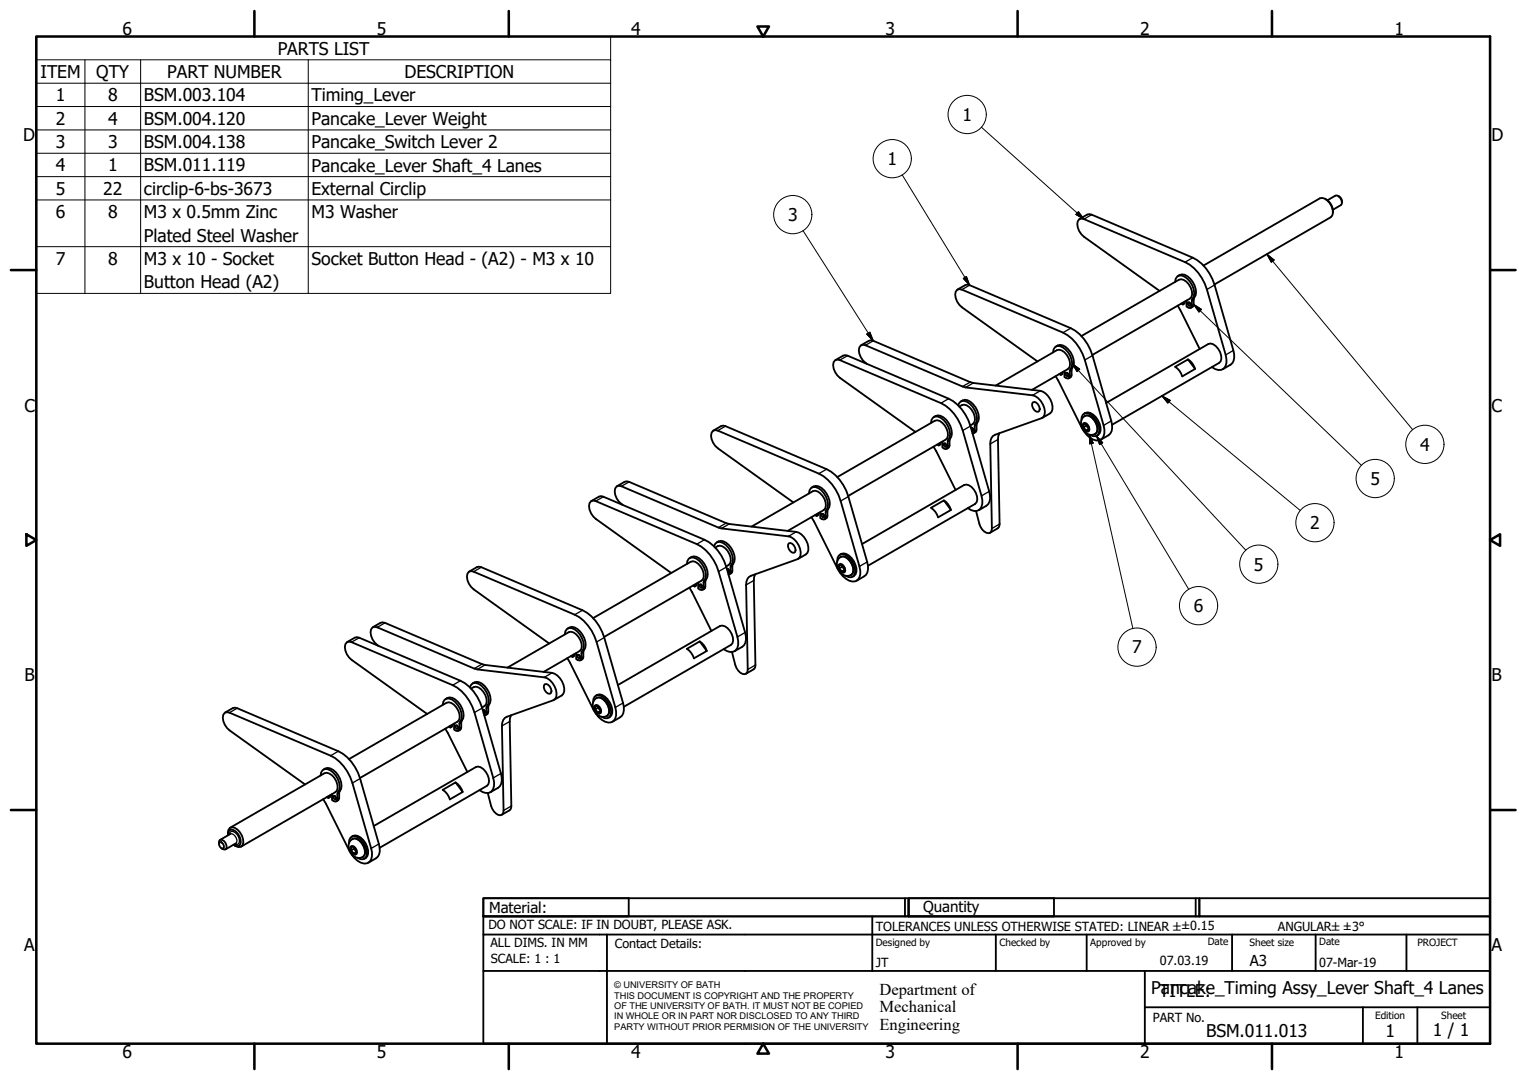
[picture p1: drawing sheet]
<svg xmlns="http://www.w3.org/2000/svg" width="420mm" height="297mm" viewBox="0 0 420 297" stroke-linecap="round" stroke-linejoin="round" font-family="sans-serif">
<!-- layer: Visible (ISO) -->
<g fill="none" stroke="#000" stroke-width=".51">
<path d="M364.7 54.7a4 4 0 0 1 2.1 3.7M365.3 55.1l2.1-1.3a1.73 1.73 0 0 1 1.5 2.6l-2.1 1.3M368.2 53.9a1.69 1.69 0 0 1 1.1 1.8M263.4 79.6l2.2-1.2 .5-.1 .7 .1 27.8 11.9a12.1 12.1 0 0 1 6 7.5l5.2 18a3.6 3.6 0 0 1-.8 3.9l-2.1 1.2M297 60.2l2.1-1.2h1.3l27.8 11.9a12.1 12.1 0 0 1 6 7.5l5.2 18a3.6 3.6 0 0 1-.8 3.9l-2.1 1.2M323.3 77.5a1.59 1.59 0 0 1 .9-1.6 1.59 1.59 0 0 1 1.8 .2 5.4 5.4 0 0 1 2.5 5.4 2.67 2.67 0 0 0-.6 2.5l-.1 .5-.4 .2-.9-.4v-1.6M324.1 75.9a2.29 2.29 0 0 1 3.4 .8 4.4 4.4 0 0 1 .9 5.7v1.7l-.7 .6M331.2 73l32-18.4a2.41 2.41 0 0 1 2.7 1.2 3.7 3.7 0 0 1 .7 3.5l-.5 .5-31.9 18.4M229.9 99l2.1-1.2 .5-.1 .7 .1 27.8 11.9a12.1 12.1 0 0 1 6 7.5l5.2 18a3.5 3.5 0 0 1-.8 3.9l-2.1 1.2M236.9 95l2.2-1.3 .5-.1 .7 .1 27.5 11.6 18.4 2.2a4.7 4.7 0 0 1 3.1 5.8l-2.5 1.6M285.5 99.4l-20.8-14.9a4.4 4.4 0 0 1-1.7-4.3l.4-.5 .5-.2 .8 .2 27.8 11.8a12.1 12.1 0 0 1 6 7.5l5.2 18a3.2 3.2 0 0 1-1.2 4.1 5.1 5.1 0 0 1-4.9-3.5l-7.2-14.1M289.8 96.9a1.59 1.59 0 0 1 .8-1.6 1.59 1.59 0 0 1 1.8 .2 5.4 5.4 0 0 1 2.5 5.4 2.83 2.83 0 0 0-.6 2.5l-.1 .5-.3 .2-1-.4v-1.6"/>
<path d="M290.5 95.3a2.27 2.27 0 0 1 3.4 .7 4.4 4.4 0 0 1 1 5.8l-.1 1.7-.7 .6M297.6 92.4l26.8-15.5a2.41 2.41 0 0 1 2.7 1.3 3.6 3.6 0 0 1 .7 3.5l-.4 .4-26.8 15.5M319.1 80l-20.8-14.9a4.4 4.4 0 0 1-1.8-4.2l.4-.6 .6-.2 .8 .2 27.8 11.8a12 12 0 0 1 6 7.5l5.1 18a3.2 3.2 0 0 1-1.1 4.1l-.8 .1-1.8-.8M324 84.1l6.1 11.9M325 83.5l.5 .2M326 83v.5l-.5 .2v-.5M326.9 98.9a4.7 4.7 0 0 1 1.9 2.6M326.9 83.1l.6 .4v.6l-.6-.3zM327.3 83.2l.3 .6M196.3 118.4l2.1-1.2 .6-.1 .6 .1 27.8 11.8a12.1 12.1 0 0 1 6 7.6l5.2 18a3.5 3.5 0 0 1-.8 3.9l-2.1 1.2M238.5 100.1a4.4 4.4 0 0 1-2-4.5l.3-.6 .6-.2 .7 .2 27.6 11.6 18.4 2.1a4.9 4.9 0 0 1 3.3 5.3l-.3 .7-.5 .3-12.8 4.6a2.35 2.35 0 0 0-1.3 2.5l.4 23.3-.4 1.1a1.75 1.75 0 0 1-2.2-.9l-.8-1.5-.9-3.5M251.9 118.8l-20.8-14.9a4.5 4.5 0 0 1-1.7-4.3l.4-.5 .6-.2 .7 .1 27.8 11.9a12.1 12.1 0 0 1 6 7.5l5.2 18a3.2 3.2 0 0 1-1.2 4.1l-.8 .1-1.8-.9"/>
<path d="M256.2 116.3a1.61 1.61 0 0 1 .8-1.6 1.61 1.61 0 0 1 1.8 .2 5.4 5.4 0 0 1 2.5 5.4 2.78 2.78 0 0 0-.5 2.5l-.2 .5-.3 .2-1-.4v-1.6M256.9 114.7a1.96 1.96 0 0 1 2.7 .1 5.4 5.4 0 0 1 2.2 5.2 2.63 2.63 0 0 0-.5 2.5l-.1 .4-.7 .6M263.7 111.5a1.52 1.52 0 0 1 2.3-1 5.5 5.5 0 0 1 2.7 5.5 3.5 3.5 0 0 0-.6 2.9l-.5 .3M264 111.8a1.84 1.84 0 0 1 2.7 .2 4.2 4.2 0 0 1 1.4 4.2l-1.1 .8M264.4 110.4a1.93 1.93 0 0 1 2.6 .1 4.8 4.8 0 0 1 1.7 6.4l-.1 1.7-.7 .6M267.1 117.6l.7 .3 .1 .5-.2 .2h-.3M267.5 117.7l.4 .6M274 106.1l16.8-9.8a2.43 2.43 0 0 1 2.7 1.3 3.7 3.7 0 0 1 .7 3.5l-.4 .4-9.9 5.7M275 119.2l-.4 1.7 .4 23.2-.2 .9-.3 .3-2.1 1.2M284.2 110.6a1.77 1.77 0 0 1 1.8 2.4l-.4 .3a1.85 1.85 0 0 1-1.4-2.7zM291.4 102.9l.5 .2M292.4 102.3v.6l-.5 .2v-.5"/>
<path d="M293.3 102.5l.6 .4v.6l-.6-.3zM293.7 102.6l.3 .6M297.5 115.6l.1-.9a1.45 1.45 0 0 1 2.4-.8 5 5 0 0 1 2.3 5.2 1.53 1.53 0 0 1-2.5 .5M298 114.8a1.64 1.64 0 0 1 2.5 .1 4 4 0 0 1 1.3 4 2.32 2.32 0 0 1-3.9-.9 2.75 2.75 0 0 1 .1-3.2zM298.2 116.6h.7l.7 .9v.9h-.8l-.7-.9zM298.3 113.8a1.9 1.9 0 0 1 2.5 .2 4.8 4.8 0 0 1 1.8 5.2l-.8 .7M298.9 117.1l.7 .9-.8 .4M298.9 117.1l-.8 .4M298.9 116.6v.5M304.4 110.8l28.1-16.2a2.34 2.34 0 0 1 2.7 1.3 3.7 3.7 0 0 1 .7 3.5l-.5 .4-29.4 17M323.3 100.9l3.6-2 1.9 2.6-3.5 2a4.6 4.6 0 0 0-2-2.6zM162.7 137.8l2.1-1.2 .6-.2 .6 .2 27.8 11.8a12 12 0 0 1 6.1 7.6l5.1 18a3.6 3.6 0 0 1-.8 3.9l-2.1 1.2"/>
<path d="M169.8 133.7l2.1-1.2h1.2l27.5 11.6 18.5 2.2a4.7 4.7 0 0 1 3.1 5.7l-2.6 1.7M171.3 138.9a4.4 4.4 0 0 1-2-4.6l.4-.5 .6-.2 .7 .1 26.7 11.4 19.2 2.4a4.8 4.8 0 0 1 3.3 5.3l-.3 .6-.5 .4-12.8 4.6a2.42 2.42 0 0 0-1.3 2.5l.4 23.2v.7l-.4 .4a1.74 1.74 0 0 1-2.2-.8l-.8-1.5-.9-3.6M218.3 138.2l-20.8-14.9a4.4 4.4 0 0 1-1.7-4.3l.4-.5 .6-.2 .7 .1 27.8 11.9a12.1 12.1 0 0 1 6 7.5l5.2 18a3.2 3.2 0 0 1-1.1 4.1 5.2 5.2 0 0 1-5-3.5l-7.1-14.2M222.6 135.7a1.6 1.6 0 0 1 .8-1.6 1.6 1.6 0 0 1 1.8 .2 4.8 4.8 0 0 1 2 6.6v1.3l-.1 .5-.4 .2-1-.4v-1.6M223.4 134.1a1.96 1.96 0 0 1 2.6 .1 5.5 5.5 0 0 1 2.2 5.2 2.68 2.68 0 0 0-.5 2.5l-.1 .4-.7 .5M230.4 131.2l26.8-15.5a2.35 2.35 0 0 1 2.7 1.3 3.7 3.7 0 0 1 .7 3.5l-.4 .4-26.8 15.5M256.2 139.7l3.5-2.1 2 2.7-3.6 2a4.7 4.7 0 0 0-1.9-2.6zM256.9 122.9l6 11.9M257.9 122.3l.4 .2M258.8 121.7v.5l-.5 .3v-.5M259.7 137.6a4.7 4.7 0 0 1 2 2.7M259.7 121.9l.6 .3v.7l-.6-.3z"/>
<path d="M260.1 122l.3 .6M129.1 157.2l2.1-1.2h1.2l27.9 11.8a12.1 12.1 0 0 1 6 7.6l5.1 17.9a3.6 3.6 0 0 1-.8 4l-2.1 1.2M184.7 157.6l-20.8-14.9a4.4 4.4 0 0 1-1.7-4.3l.4-.5 .6-.2 .7 .1 27.8 11.9a12.1 12.1 0 0 1 6 7.5l5.2 18a3.7 3.7 0 0 1-.5 3.7 2.6 2.6 0 0 1-3.3-.4M189 155.1a1.6 1.6 0 0 1 .8-1.6 1.6 1.6 0 0 1 1.8 .2 4.8 4.8 0 0 1 2 6.5v1.4l-.1 .5-.4 .2-1-.4v-1.7M189.8 153.5a1.96 1.96 0 0 1 2.6 .1 5.3 5.3 0 0 1 2.2 5.2 3.5 3.5 0 0 0-.6 2.9l-.7 .5M196.5 150.3a1.5 1.5 0 0 1 2.4-1 5.4 5.4 0 0 1 2.7 5.4 2.82 2.82 0 0 0-.6 2.6l-.3 .6-.3 .1M196.8 150.6a1.83 1.83 0 0 1 2.7 .2 4.2 4.2 0 0 1 1.4 4.1l-1.1 .9M197.2 149.2a2 2 0 0 1 2.6 .1 4.8 4.8 0 0 1 1.7 6.4l-.1 1.7-.7 .6M200 156.4h.3l.4 .8-.1 .2h-.3M200.4 156.5l.3 .6M206.8 144.8l16.8-9.7a2.34 2.34 0 0 1 2.8 1.3 3.7 3.7 0 0 1 .7 3.5l-.5 .4-9.9 5.7M207.8 158l-.4 1.6 .4 23.8-.5 .7-2.1 1.2"/>
<path d="M217.1 149.4a1.79 1.79 0 0 1 1.7 2.4l-.3 .2a1.83 1.83 0 0 1-1.4-2.6zM224.3 141.7l.4 .2M225.2 141.1v.5l-.5 .3v-.5M226.1 141.3l.6 .3v.7l-.6-.3zM226.5 141.4l.4 .6M230.4 154.4a1.54 1.54 0 0 1 .6-1.7 1.54 1.54 0 0 1 1.8 0 5.1 5.1 0 0 1 2.4 5.2l-.4 .6-.6 .3-1.5-.4M230.8 153.6a1.62 1.62 0 0 1 2.6 .1 4.1 4.1 0 0 1 1.3 3.9 2.33 2.33 0 0 1-4-.8 2.76 2.76 0 0 1 .1-3.2zM231 155.4l.7-.1 .7 .9v1h-.8l-.7-.9zM231.1 152.6a1.83 1.83 0 0 1 2.5 .2 4.8 4.8 0 0 1 1.8 5.2l-.8 .6M231.7 155.9l.7 .9-.8 .4M231.7 155.9l-.8 .4M231.8 155.4l-.1 .5"/>
<path d="M237.2 149.6l28.1-16.2a2.41 2.41 0 0 1 2.7 1.3 3.6 3.6 0 0 1 .7 3.4l-.4 .5-29.5 17M95.5 176.6l2.1-1.2h1.2l27.9 11.8a12.1 12.1 0 0 1 6 7.5l5.1 18a3.6 3.6 0 0 1-.7 4l-2.2 1.2M102.6 172.5l2.1-1.2h1.2l27.6 11.6 18.4 2.2a4.7 4.7 0 0 1 3.1 5.7l-.4 .5-2.2 1.2M104.2 177.7a4.4 4.4 0 0 1-2.1-4.6l.4-.5 .6-.2 .7 .1 26.7 11.4 19.3 2.4a4.9 4.9 0 0 1 3.3 5.3l-.3 .6-.6 .4-12.8 4.6a2.42 2.42 0 0 0-1.3 2.5l.5 23.2-.4 1.1a1.7 1.7 0 0 1-2.3-.8l-.8-1.5-.9-3.6M151.1 177l-20.8-14.9a4.4 4.4 0 0 1-1.7-4.3l.4-.5 .6-.2 .7 .1 27.8 11.9a12.2 12.2 0 0 1 6 7.5l5.2 18a3.3 3.3 0 0 1-1.1 4.1 5.1 5.1 0 0 1-4.9-3.5l-7.2-14.2M155.4 174.5a1.6 1.6 0 0 1 .8-1.6 1.6 1.6 0 0 1 1.9 .2 5.5 5.5 0 0 1 2.4 5.3 2.69 2.69 0 0 0-.5 2.6l-.1 .5-.4 .2-1-.4v-1.7M156.2 172.9a1.96 1.96 0 0 1 2.6 .1 5.4 5.4 0 0 1 2.2 5.2 2.68 2.68 0 0 0-.5 2.5l-.3 .6-.5 .3M158 179.9v.5l-.5 .3v-.5M163.2 170l26.9-15.5a2.34 2.34 0 0 1 2.7 1.3 3.7 3.7 0 0 1 .7 3.4l-.5 .5-26.8 15.5M189 178.5l3.5-2.1 2 2.6-3.6 2.1a4.8 4.8 0 0 0-1.9-2.6zM189.7 161.6l6 12M190.7 161.1l.4 .2"/>
<path d="M191.6 160.5v.5l-.5 .3v-.5M192.5 176.4a4.7 4.7 0 0 1 2 2.6M192.6 160.7l.5 .3v.7l-.5-.3zM192.9 160.8l.4 .5M61.9 196l2.2-1.2h1.2l27.8 11.8a12.1 12.1 0 0 1 6 7.5l5.1 18a3.5 3.5 0 0 1-.7 4l-2.2 1.2M117.5 196.4l-20.7-14.9a4.4 4.4 0 0 1-1.8-4.3l.4-.5 .6-.2 .7 .1 27.9 11.9a12.1 12.1 0 0 1 6 7.5l5.1 18a3.2 3.2 0 0 1-1.1 4.1l-1.7-.2-1-.6M121.8 193.9a1.6 1.6 0 0 1 .8-1.6 1.6 1.6 0 0 1 1.9 .2 5.4 5.4 0 0 1 2.5 5.3 2.91 2.91 0 0 0-.6 2.6l-.1 .5-.4 .2-1-.4v-1.7M122.6 192.3a2.26 2.26 0 0 1 3.4 .7 4.4 4.4 0 0 1 .9 5.7l-.1 1.8-.7 .5M123.5 199.8l.5 .3M124.4 199.3v.5l-.4 .3v-.5M125.4 199.5l.6 .3v.7l-.6-.3zM125.8 199.5l.3 .6"/>
<path d="M129.3 189.1a1.49 1.49 0 0 1 2.4-1 5.4 5.4 0 0 1 2.7 5.4 2.76 2.76 0 0 0-.6 2.6v.4l-.5 .3M129.6 189.4a1.84 1.84 0 0 1 2.8 .2 4.2 4.2 0 0 1 1.3 4.1l-1.1 .9M130 188a2.25 2.25 0 0 1 3.4 .7 4.4 4.4 0 0 1 .9 5.8v1.7l-.8 .5M132.8 195.2l.6 .3v.7h-.3M133.2 195.2l.3 .6M139.6 183.6l16.9-9.7a2.34 2.34 0 0 1 2.7 1.3 3.6 3.6 0 0 1 .7 3.4l-.4 .5-9.9 5.7M140.6 196.7l-.3 1.7 .4 23.3-.2 .9-.3 .3-2.2 1.2M149.9 188.2a1.79 1.79 0 0 1 1.7 2.4l-.3 .2a1.83 1.83 0 0 1-1.4-2.6zM157.1 180.5l.4 .2M159 180.1l.6 .3v.7l-.6-.3zM159.3 180.2l.4 .5M163.2 193.1a1.54 1.54 0 0 1 .6-1.7 1.54 1.54 0 0 1 1.8 .1 5 5 0 0 1 2.4 5.2l-.4 .6-.6 .3-.7-.1-.8-.4"/>
<path d="M163.6 192.4a1.59 1.59 0 0 1 2.6 0 3.9 3.9 0 0 1 1.3 4 2.32 2.32 0 0 1-3.9-.8 2.76 2.76 0 0 1 0-3.2zM163.8 194.2l.7-.1 .7 .9v.9l-.7 .1-.7-.9zM163.9 191.4a1.83 1.83 0 0 1 2.5 .2 4.7 4.7 0 0 1 1.8 5.2l-.8 .6M164.5 194.7l.7 .8-.7 .5M164.5 194.7l-.7 .4M164.6 194.2l-.1 .5M170 188.4l28.1-16.2a2.4 2.4 0 0 1 2.7 1.3 3.7 3.7 0 0 1 .7 3.4l-.4 .5-29.5 17M83.9 215.8l-20.7-14.9a4.5 4.5 0 0 1-1.8-4.3l.4-.5 .6-.2 .7 .1 27.9 11.8a12.1 12.1 0 0 1 6 7.6l5.1 17.9a3.2 3.2 0 0 1-1.1 4.1 5.1 5.1 0 0 1-4.9-3.5l-7.2-14.1M88.2 213.3a1.6 1.6 0 0 1 .9-1.7 1.6 1.6 0 0 1 1.8 .3 5.4 5.4 0 0 1 2.5 5.3 2.76 2.76 0 0 0-.6 2.6l-.1 .5-.4 .2-.9-.4v-1.7M89 211.7a2 2 0 0 1 2.6 0 5.4 5.4 0 0 1 2.3 5.3 2.63 2.63 0 0 0-.6 2.5l-.3 .6-.5 .3M89.9 219.2l.5 .3M90.9 218.7v.5l-.5 .3v-.5"/>
<path d="M91.8 218.8l.6 .4v.7l-.6-.4zM92.2 218.9l.3 .6M96 208.8l26.9-15.5a2.41 2.41 0 0 1 2.7 1.3 3.6 3.6 0 0 1 .7 3.4l-.4 .5-26.9 15.5M121.8 217.2l3.5-2 2 2.6-3.5 2.1a4.6 4.6 0 0 0-2-2.7zM122.5 200.4l6.1 11.9M125.3 215.2a4.8 4.8 0 0 1 2 2.6M60.2 232.1l.1-.9 .4-.2a1.86 1.86 0 0 1 1.5 2.5l-.4 .2-.9-.4M60.5 231.6a1.16 1.16 0 0 1 .9 1.8 1.16 1.16 0 0 1-.9-1.8zM62.7 229.4a1.41 1.41 0 0 1 .4-1.4 1.41 1.41 0 0 1 1.5-.3 4.1 4.1 0 0 1 2.1 4.8 1.51 1.51 0 0 1-2.2 0M62.7 229.7l.1-.7 .3-.6a1.72 1.72 0 0 1 2.4 .9 2.84 2.84 0 0 1 .5 3.1l-.5 .3h-.6l-.7-.4M63.3 227.7l26-15a2.45 2.45 0 0 1 2.7 1.3 3.7 3.7 0 0 1 .7 3.4l-.4 .5-26 15M63.4 229.4l-2.8 1.6"/>
<path d="M64.9 232l-2.8 1.6M96 231.9a1.53 1.53 0 0 1 .6-1.7 1.53 1.53 0 0 1 1.8 .1 5 5 0 0 1 2.4 5.2 1.51 1.51 0 0 1-2.5 .4M96.4 231.2a1.64 1.64 0 0 1 2.6 0 4 4 0 0 1 1.3 4 2.32 2.32 0 0 1-3.9-.8 2.75 2.75 0 0 1 0-3.2zM96.6 232.9h.7l.7 .9v.9l-.7 .1-.7-.9zM96.8 230.1a1.87 1.87 0 0 1 2.4 .3 4.8 4.8 0 0 1 1.8 5.1l-.8 .7M97.3 233.5l.7 .8M97.3 233.5l-.7 .4M97.4 233l-.1 .5M98 234.3l-.7 .5M102.8 227.2l28.1-16.2a2.34 2.34 0 0 1 2.7 1.3 3.6 3.6 0 0 1 .8 3.4l-.5 .5-29.4 17"/>
</g>
<!-- layer: Visible Narrow (ISO) -->
<g fill="none" stroke="#000" stroke-width=".36">
<path d="M300.4 59l-2.1 1.3M266.8 78.4l-2.1 1.3M328.2 70.9l-2.1 1.2M334.2 78.4l-2.1 1.2M233.2 97.8l-2.1 1.2M240.3 93.7l-2.2 1.3M294.6 90.3l-2.1 1.2M300.6 97.8l-2.1 1.2M328.4 82.4l-.5 .3M328.4 83.7l-.5 .3M328.6 81.8l-.5 .3M339.4 96.4l-2.2 1.2"/>
<path d="M199.6 117.2l-2.1 1.2M261 109.7l-2.1 1.2M267 105.1l-2.2 1.2M267 117.2l-2.1 1.2M267.8 105.3l-2.1 1.3M268.7 116.9l-.5 .3M268.7 118.2l-.5 .3M268.9 116.3l-.5 .3M286.2 107.5l-2.1 1.2M294.9 101.8l-.6 .3M294.9 103.1l-.6 .3M295 101.2l-.5 .3"/>
<path d="M298 116.4l.4-.2a1.83 1.83 0 0 1 1.3 2.4l-.4 .2a1.82 1.82 0 0 1-1.3-2.4zM298.4 114.4a2.24 2.24 0 0 1 2.6 1.3 3.6 3.6 0 0 1 .7 3.2l-.4 .5M305.8 115.8l-2.1 1.2M166 136.6l-2.1 1.2M173.1 132.5l-2.1 1.2M227.4 129l-2.1 1.3M233.4 136.6l-2.1 1.2M261.3 121.2l-.5 .3M261.3 122.5l-.5 .3M261.5 120.6l-.6 .3M272.2 135.2l-2.1 1.2M274.6 120.9l-2.1 1.2"/>
<path d="M132.4 156l-2.1 1.2M193.8 148.4l-2.1 1.3M194.1 160l-.5 .2M194.3 159.4l-.5 .3M199.8 143.9l-2.1 1.2M199.9 156l-2.2 1.2M200.6 144.1l-2.1 1.2M201.5 155.7l-.5 .3M201.5 157l-.5 .3M201.7 155.1l-.5 .3M207.4 159.6l-2.1 1.3M219.1 146.3l-2.2 1.2"/>
<path d="M227.7 140.6l-.5 .3M227.7 141.9l-.5 .3M227.9 140l-.5 .3M230.8 155.2l.4-.2a1.82 1.82 0 0 1 1.3 2.4l-.3 .2a1.85 1.85 0 0 1-1.4-2.4zM231.3 153.2a2.24 2.24 0 0 1 2.5 1.2 2.9 2.9 0 0 1 .3 3.7M238.6 154.6l-2.1 1.2M275 144.1l-2.1 1.3M98.8 175.4l-2.1 1.2M105.9 171.3l-2.1 1.2M160.3 167.8l-2.2 1.3M160.5 179.4l-.5 .2M160.7 178.8l-.5 .3"/>
<path d="M166.3 175.4l-2.2 1.2M194.1 161.3l-.5 .3M205 174l-2.1 1.2M65.3 194.8l-2.2 1.2M126.7 187.2l-2.1 1.3M126.9 198.7l-.5 .3M127.1 198.2l-.5 .3M132.6 182.7l-2.1 1.2M132.7 194.7l-2.1 1.3M133.5 182.9l-2.2 1.2M134.3 194.5l-.5 .2M134.3 195.8l-.5 .3"/>
<path d="M134.5 193.9l-.5 .3M140.3 198.4l-2.2 1.3M151.9 185.1l-2.1 1.2M160.5 180.7l-.5 .3M163.7 194l.3-.2a1.81 1.81 0 0 1 1.4 2.3l-.4 .2a1.78 1.78 0 0 1-1.3-2.3zM164.1 192a2.62 2.62 0 0 1 3.1 2.1 2.21 2.21 0 0 1-.3 2.8M171.4 193.3l-2.1 1.3M207.9 182.9l-2.2 1.2M93.1 206.6l-2.1 1.2M93.3 218.1l-.5 .3M93.3 219.5l-.5 .3M93.5 217.6l-.5 .3"/>
<path d="M99.1 214.1l-2.1 1.3M126.9 200.1l-.5 .3M137.8 212.7l-2.1 1.3M63.1 229.5l.1-.5 .4-.3a2.44 2.44 0 0 1 2 3.4l-.5 .2-.5-.2M63.4 229.4a1.73 1.73 0 0 1 1.5 2.6M96.5 232.8l.4-.2a1.78 1.78 0 0 1 1.3 2.3l-.4 .2a1.82 1.82 0 0 1-1.3-2.3zM96.9 230.8a2.24 2.24 0 0 1 2.6 1.2 3.5 3.5 0 0 1 .7 3.3l-.4 .4M104.2 232.1l-2.1 1.2M140.7 221.7l-2.1 1.2"/>
</g>
<!-- layer: Symbol (ISO) -->
<g fill="none" stroke="#000" stroke-width=".28">
<path d="M10 16.5v-6.5h158v6.5M10 16.5h158v6.4M10 16.5v64.2h158v-57.8M23.4 16.5v64.2M38.7 16.5v64.2M84.8 16.5v64.2M10 22.9h158M10 29.3h158M10 35.7h158M270 35l28.3 25.3M10 42.1h158M10 48.6h158"/>
<path d="M10 55h158M248.2 48.1l18.6 30.3M296.7 58.2l1.6 2.1-2.2-1.3zM10 67.8h158M221 63.4l19.3 30.3M265.1 76.6l.8-.6 .9 2.4zM348.6 69.9l2 1.6-.8 .6zM348.6 69.9l40.1 48.3M238.5 91.9l.9-.5 .9 2.3zM328.4 83.7l2.2 1.4-.7 .7zM328.4 83.7l46.2 44.3M295 100l2.1 1.5-.7 .7z"/>
<path d="M295 100l47.8 51.3M299.7 119.5l1.1 2.4-1 .2zM299.7 119.5l12 53.4M301.7 119.9l1.7 1.9-.8 .5zM301.7 119.9l25.4 42.2M319.7 108.9l2.3 1.2-.7 .8zM319.7 108.9l38.1 31.5"/>
<circle cx="266.1" cy="31.5" r="5.3"/>
<circle cx="218.1" cy="59" r="5.3"/>
<circle cx="245.5" cy="43.6" r="5.3"/>
<circle cx="378.4" cy="131.6" r="5.3"/>
<circle cx="392.1" cy="122.2" r="5.3"/>
<circle cx="346.4" cy="155.2" r="5.3"/>
<circle cx="361.8" cy="143.8" r="5.3"/>
<circle cx="312.9" cy="178" r="5.3"/>
<circle cx="329.8" cy="166.6" r="5.3"/>
</g>
<!-- layer: Border (ISO) -->
<g fill="none" stroke="#000" stroke-width=".7">
<path d="M10 10h400v277h-400zM70 3v7M140 3v7M208.4 7.3h3.2l-1.6 2.7zM280 3v7M350 3v7M3 74.3h7M410 74.3h7M7.3 146.9l2.7 1.6-2.7 1.6zM410 148.5l2.7-1.6v3.2zM3 222.8h7M410 222.8h7"/>
<path d="M70 287v7M140 287v7M210 287l1.6 2.8h-3.2zM280 287v7M350 287v7"/>
</g>
<!-- layer: Title (ISO) -->
<g fill="none" stroke="#000" stroke-width=".51">
<path d="M133 247h40v5h-40zM133 247h117v5h-117zM133 257v-5h277v5M133 257h277v30h-277zM167 257v30M240 252v15M249 247v5M250 247h40v5h-40zM250 247h80v5h-80zM274 257v10M299 257v10M329 247v5"/>
<path d="M330 247h80v5h-80zM339 257v10M362 257v10M387 257v10M133 267h277M315 277h95M315 267v20M375 277v10M390 277v10"/>
</g>
<!-- layer: Symbol (ISO) -->
<g fill="#000" stroke="#000" stroke-width=".28">
<path d="M296.1 59l2.2 1.3zM296.7 58.2l1.6 2.1-2.2-1.3zM265.1 76.6l1.7 1.8zM265.1 76.6l.8-.6 .9 2.4zM348.6 69.9l2 1.6zM348.6 69.9l2 1.6-.8 .6zM238.5 91.9l1.8 1.8zM238.5 91.9l.9-.5 .9 2.3zM328.4 83.7l2.2 1.4zM328.4 83.7l2.2 1.4-.7 .7zM295 100l2.1 1.5zM295 100l2.1 1.5-.7 .7z"/>
<path d="M319.7 108.9l2.3 1.2zM319.7 108.9l2.3 1.2-.7 .8zM299.7 119.5l1.1 2.4zM299.7 119.5l1.1 2.4-1 .2zM301.7 119.9l1.7 1.9zM301.7 119.9l1.7 1.9-.8 .5z"/>
</g>
<g font-size="4.8">
<text x="33.7" y="9.6">6</text>
<text x="103.7" y="9.6">5</text>
<text x="173.7" y="9.6">4</text>
<text x="243.7" y="9.6">3</text>
<text x="313.7" y="9.6">2</text>
<text x="383.7" y="9.6">1</text>
<text x="76.4" y="15">PARTS LIST</text>
<text x="11.2" y="21.4">ITEM</text>
<text x="26.5" y="21.5">QTY</text>
<text x="46" y="21.4">PART NUMBER</text>
<text x="111.3" y="21.5">DESCRIPTION</text>
<text x="15.4" y="27.9">1</text>
<text x="29.7" y="27.9">8</text>
<text x="39.6" y="27.9">BSM.003.104</text>
<text x="85.7" y="27.9">Timing_Lever</text>
<text x="15.4" y="34.3">2</text>
<text x="29.7" y="34.3">4</text>
<text x="39.6" y="34.3">BSM.004.120</text>
<text x="85.7" y="34.3">Pancake_Lever Weight</text>
<text x="264.8" y="33.2">1</text>
<text x="6.3" y="38.9">D</text>
<text x="15.4" y="40.7">3</text>
<text x="29.7" y="40.7">3</text>
<text x="39.6" y="40.7">BSM.004.138</text>
<text x="85.7" y="40.8">Pancake_Switch Lever 2</text>
<text x="410.4" y="38.9">D</text>
<text x="15.4" y="47.1">4</text>
<text x="29.7" y="47.1">1</text>
<text x="39.6" y="47.1">BSM.011.119</text>
<text x="85.7" y="47.2">Pancake_Lever Shaft_4 Lanes</text>
<text x="244.2" y="45.4">1</text>
<text x="15.4" y="53.5">5</text>
<text x="28.4" y="53.6">22</text>
<text x="39.6" y="53.6">circlip-6-bs-3673</text>
<text x="85.7" y="53.6">External Circlip</text>
<text x="15.4" y="60">6</text>
<text x="29.7" y="60">8</text>
<text x="39.6" y="60">M3 x 0.5mm Zinc</text>
<text x="85.7" y="60">M3 Washer</text>
<text x="216.8" y="60.8">3</text>
<text x="39.6" y="66.4">Plated Steel Washer</text>
<text x="15.4" y="72.8">7</text>
<text x="29.7" y="72.8">8</text>
<text x="39.6" y="72.9">M3 x 10 - Socket</text>
<text x="85.7" y="72.9">Socket Button Head - (A2) - M3 x 10</text>
<text x="39.6" y="79.3">Button Head (A2)</text>
<text x="6.7" y="113.2">C</text>
<text x="410.4" y="113.2">C</text>
<text x="390.7" y="124">4</text>
<text x="377.1" y="133.4">5</text>
<text x="360.5" y="145.5">2</text>
<text x="345" y="156.9">5</text>
<text x="328.5" y="168.3">6</text>
<text x="311.6" y="179.7">7</text>
<text x="6.8" y="187.4">B</text>
<text x="410.4" y="187.4">B</text>
<text x="6.7" y="261.7">A</text>
<text x="410.4" y="261.7">A</text>
<text x="316.8" y="273.4">PTITLE:</text>
<text x="319.4" y="273.4">ancake_Timing Assy_Lever Shaft_4 Lanes</text>
<text x="331.9" y="285.3">BSM.011.013</text>
<text x="381.2" y="285.3">1</text>
<text x="394.2" y="285">1 / 1</text>
<text x="33.7" y="291">6</text>
<text x="103.7" y="290.9">5</text>
<text x="173.7" y="290.9">4</text>
<text x="243.7" y="291">3</text>
<text x="313.7" y="291">2</text>
<text x="383.7" y="290.9">1</text>
</g>
<g font-size="4.6">
<text x="242" y="273.7">Department of</text>
<text x="242" y="278.4">Mechanical</text>
<text x="242" y="283.2">Engineering</text>
</g>
<g font-size="4.1">
<text x="134.6" y="251.1">Material:</text>
<text x="254" y="250.8">Quantity</text>
<text x="343.9" y="265.6">A3</text>
</g>
<g font-size="3.5">
<text x="134.4" y="255.6">DO NOT SCALE: IF IN DOUBT, PLEASE ASK.</text>
<text x="241" y="256">TOLERANCES UNLESS OTHERWISE STATED: LINEAR ±±0.15</text>
<text x="351.6" y="256">ANGULAR±±3°</text>
<text x="134.9" y="260.6">ALL DIMS. IN MM</text>
<text x="169.2" y="260.6">Contact Details:</text>
<text x="135.1" y="264.8">SCALE: 1 : 1</text>
<text x="241" y="266">JT</text>
<text x="319.2" y="265.5">07.03.19</text>
<text x="363" y="266">07-Mar-19</text>
<text x="317.2" y="281.2">PART No.</text>
</g>
<g font-size="2.8">
<text x="241" y="260.1">Designed by</text>
<text x="275" y="260.1">Checked by</text>
<text x="300" y="260.1">Approved by</text>
<text x="332.3" y="260">Date</text>
<text x="343.8" y="260.1">Sheet size</text>
<text x="363" y="260">Date</text>
<text x="390" y="260.1">PROJECT</text>
<text x="378.4" y="280.1">Edition</text>
<text x="396.6" y="280.1">Sheet</text>
</g>
<g font-size="2.5">
<text x="169" y="271.9">© UNIVERSITY OF BATH</text>
<text x="169" y="274.7">THIS DOCUMENT IS COPYRIGHT AND THE PROPERTY</text>
<text x="169" y="277.5">OF THE UNIVERSITY OF BATH. IT MUST NOT BE COPIED</text>
<text x="169" y="280.4">IN WHOLE OR IN PART NOR DISCLOSED TO ANY THIRD</text>
<text x="169" y="283.2">PARTY WITHOUT PRIOR PERMISION OF THE UNIVERSITY</text>
</g>
</svg>
